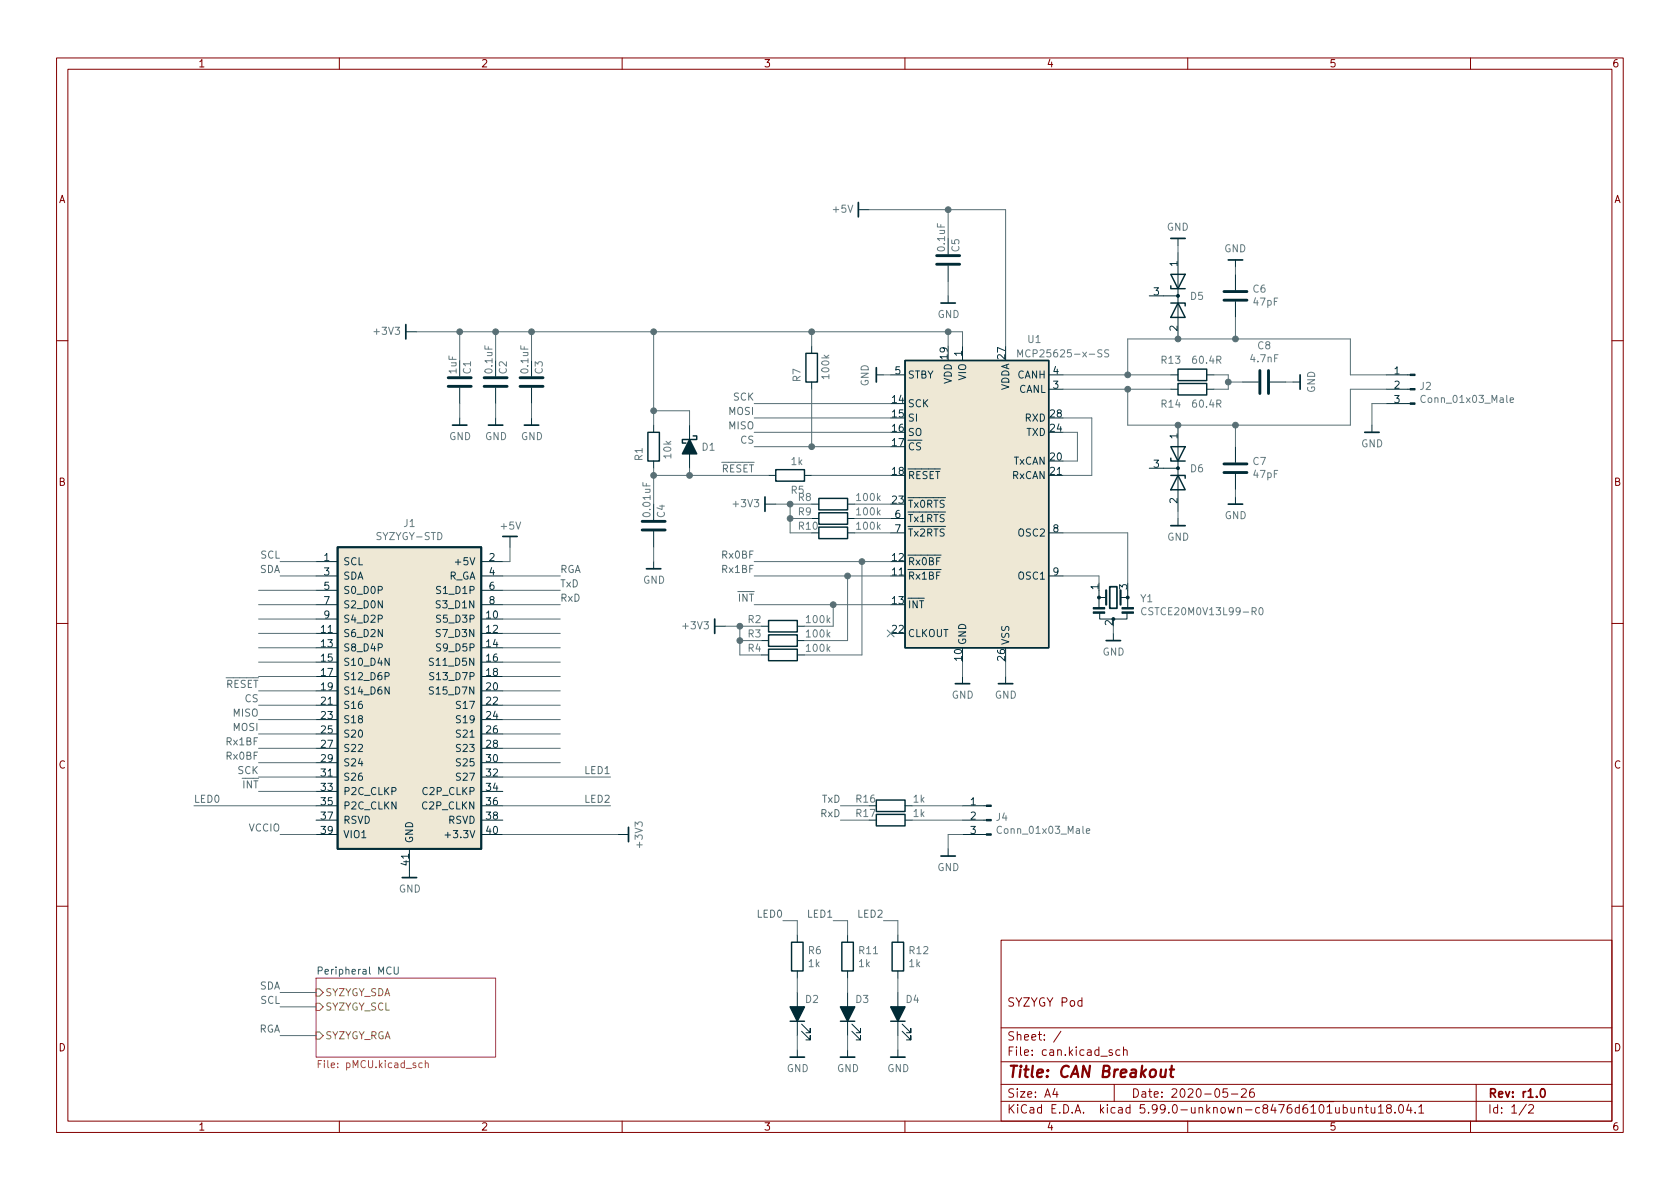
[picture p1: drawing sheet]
<svg xmlns="http://www.w3.org/2000/svg" width="297mm" height="210mm" viewBox="0 0 297 210" stroke-linecap="round" stroke-linejoin="round" font-family="sans-serif">
<g fill="none" stroke="#840000" stroke-width=".18">
<path d="M10 10.2h277v190.1h-277zM12 12.2h273v186.1h-273zM60 10.2v2M110 10.2v2M160 10.2v2M210 10.2v2M260 10.2v2M10 60.2h2M285 60.2h2M10 110.2h2M285 110.2h2M10 160.2h2"/>
<path d="M177 166.3h108v32h-108zM285 160.2h2M60 198.3v2M110 198.3v2M160 198.3v2M177 194.8h108M177 191.8h108M177 187.8h108M177 181.8h108M186.5 192.5l-.4 1h1M186.9 193v1M187.6 182.4l-1.3 1.9"/>
<path d="M196.6 185.7l-.3-.1-.2 .2v.3l.5 .1v.4h-.5M197 191.8v3M198 185.7l-.4-.1-.3 .3v.4l.1 .3h.6M198.6 185.8l.3-.2 .3 .1 .1 .9M198.6 185.1v1.5M210 198.3v2M217 192.5h-.7l-.1 .7 .2-.1 .5 .1 .2 .2-.1 .5-.2 .1-.6-.1M217.7 193.5h1.2M219.5 192.7l.6-.2 .2 .2 .1 .3-1 1h1M221.6 192.5a.59 .59 0 0 0-.7 .7v.5l.2 .3h.4l.2-.1 .1-.5-.2-.2-.4-.1-.3 .3M237.5 195.9l.4-.1 .3 .3v.4l-.1 .3h-.6M238.9 195.8v1h.4l.2-.1"/>
<path d="M239.5 195.8v1M240.2 196l.2-.2 .4 .1 .1 .9M240.2 195.8v1M241.4 195.8h.5M241.6 195.3v1.3l.3 .2M242.4 195.8l.1 1h.4l.2-.1M243.1 195.8v1M243.7 195.8l.4-.5v1.5M243.7 196.8h.9M245.4 196l-.3-.3 .1-.2 .2-.2 .5 .1 .1 .2-.1 .2-.6 .2-.2 .3 .1 .4 .2 .1h.3l.3-.3-.1-.4-.2-.1M246.6 196.7v.1M247.5 195.4l.1-.1a.81 .81 0 0 1 .6 .7 .81 .81 0 0 1-.3 .8h-.1a.81 .81 0 0 1-.6-.6 .81 .81 0 0 1 .3-.8z"/>
<path d="M249.1 195.3l-.4 1h.9M249.4 195.8v1M250.2 196.7v.1M250.9 195.8l.4-.5v1.5M250.9 196.8h.8M260 198.3v2M261 191.8v6.5M269.9 195.3l-1.3 1.9M270.3 195.5l.6-.2 .2 .2v.3l-.9 1h.9"/>
</g>
<path d="M272.6 192.6l.1-.1a.81 .81 0 0 1 .6 .7 .81 .81 0 0 1-.3 .8h-.2a.82 .82 0 0 1-.5-.6 .82 .82 0 0 1 .3-.8z" fill="none" stroke="#840000" stroke-width=".3"/>
<path d="M205.3 189.1l-.1 1.3a.57 .57 0 0 0 .8-.1M206.2 189.1l-.2 1.4M206.8 189.1h.8M207.2 188.5l-.2 1.7v.2l.4 .1" fill="none" stroke="#840000" stroke-width=".4"/>
<path d="M55.9 173h31.7v13.9h-31.7z" fill="none" stroke="#840084" stroke-width=".18"/>
<path d="M56.3 171.7l.6-.1 .1-.2-.1-.3-.6-.1v1.3M69.7 171v1l.2 .3 .4-.1 .1-.2v-1" fill="none" stroke="#008484" stroke-width=".18"/>
<path d="M56.3 188.1h.4M56.9 187.5h-.6v1.3M74.6 188h-.3l-.3 .2 .2 .5h.4M75.2 188.1l.2-.1h.3v.8M75.2 187.5v1.3" fill="none" stroke="#b58900" stroke-width=".18"/>
<path d="M55.9 177.4h.6l.6 .6-.6 .7h-.6zM55.9 174.9h.6l.6 .6-.6 .6h-.6zM55.9 182.5h.6l.6 .6-.6 .7h-.6z" fill="none" stroke="#859900" stroke-width=".18"/>
<g fill="none" stroke="#002b36" stroke-width=".51">
<path d="M165.6 46.7h4.1M165.6 45.2h4.1M216.4 51.6h4.1M216.4 53.1h4.1M79.2 68.3h4.1M79.2 66.8h4.1M85.6 68.3h4.1M85.6 66.8h4.1M91.9 68.3h4.1M91.9 66.8h4.1M222.8 65.5v4.1M224.3 65.5v4.1"/>
<path d="M113.5 93.7h4.1M113.5 92.2h4.1M216.4 82h4.1M216.4 83.6h4.1"/>
</g>
<g fill="none" stroke="#002b36" stroke-width=".18">
<path d="M151.8 37.1h1.9M71.8 58.7h1.9M167.6 42.2v2.8M167.6 47v2.8M167.6 52.3v1.3M203.2 52.3h5.1M208.3 42.2v1.2M208.3 44.7v15.2M218.4 46v1.2M218.4 48.5v2.8M218.4 53.3v2.8M81.3 63.7v2.8"/>
<path d="M81.3 68.6v2.8M81.3 73.9v1.3M87.6 63.7v2.8M87.6 68.6v2.8M87.6 73.9v1.3M94 63.7v2.8M94 68.6v2.8M94 73.9v1.3M115.6 75.2v1.2M121.9 75.2v7.6M143.5 61.2v1.3M143.5 67.6v1.2"/>
<path d="M154.9 66.3h1.3M157.5 66.3h2.5M170.2 61.2v2.5M185.4 68.8h2.6M185.4 66.3h2.6M207 68.8h1.3M207 66.3h1.3M208.3 75.2v15.2M213.4 68.8h1.2M213.4 66.3h1.2M218.4 79v2.8M219.7 67.6h2.8"/>
<path d="M224.5 67.6h2.8M228.6 67.6h1.3M242.6 75.2v1.2M245.1 71.4h4.2M245.1 68.8h4.2M245.1 66.3h4.2M55.9 99.3h3.8M85.1 99.3h3.8M90.2 94.9v1.9M115.6 81.5v1.3M115.6 89.1v2.8M115.6 94v2.8"/>
<path d="M115.6 99.3v1.3M135.3 89.1h1.9M135.9 84.1h1.3M142.2 84.1h1.3M143.5 91.7h1.3M143.5 89.1h1.3M149.9 91.7h1.2M149.9 94.2h1.2M149.9 89.1h1.2M157.5 91.7h2.5M157.5 94.2h2.5M185.4 84.1h2.6"/>
<path d="M185.4 94.2h2.6M203.2 82.8h5.1M208.3 91.7v1.3M218.4 83.8v2.8M218.4 87.9v1.2M55.9 101.8h3.8M55.9 109.5h3.8M55.9 112h3.8M55.9 114.5h3.8M55.9 117.1h3.8M55.9 119.6h3.8M55.9 104.4h3.8"/>
<path d="M55.9 106.9h3.8M85.1 101.8h3.8M85.1 109.5h3.8M85.1 112h3.8M85.1 114.5h3.8M85.1 117.1h3.8M85.1 119.6h3.8M85.1 104.4h3.8M85.1 106.9h3.8M126.4 110.7h1.9M134.6 110.7h1.3M134.6 115.8h1.3"/>
<path d="M134.6 113.3h1.3M141 110.7h1.2M141 115.8h1.2M141 113.3h1.2M157.5 101.8h2.5M170.2 119.6v1.3M177.8 119.6v1.3M185.4 101.8h2.6M194.3 104.4v3M194.3 105.7h1.2M194.4 108.3v1.2h4.9v-1M196.8 112v1.3"/>
<path d="M198.1 105.7h1.3M199.4 104.4v3M55.9 122.2h3.8M55.9 124.7h3.8M55.9 127.2h3.8M55.9 129.8h3.8M55.9 132.3h3.8M55.9 134.9h3.8M55.9 137.4h3.8M55.9 139.9h3.8M85.1 122.2h3.8M85.1 124.7h3.8"/>
<path d="M85.1 127.2h3.8M85.1 129.8h3.8M85.1 132.3h3.8M85.1 134.9h3.8M85.1 137.4h3.8M85.1 139.9h3.8M55.9 142.5h3.8M55.9 145h3.8M55.9 147.6h3.8M72.4 150.1v5.1M85.1 142.5h3.8M85.1 145h3.8"/>
<path d="M85.1 147.6h3.8M109.2 147.6h1.9M160 142.5h1.3M160 145h1.3M167.6 150.1v1.3M170.2 142.5h4.2M170.2 145h4.2M170.2 147.6h4.2M141 165.3v1.3M141 171.7v1.3M141 175.5v7.6M149.9 165.3v1.3"/>
<path d="M149.9 171.7v1.3M149.9 175.5v7.6M158.7 165.3v1.3M158.7 171.7v1.3M158.7 175.5v7.6M141 185.7v1.2M141.7 182.4l1.6 1.5v-.8v.8h-.8M141.7 181.1l1.6 1.5v-.7v.7h-.8M149.9 185.7v1.2M150.6 182.4l1.5 1.5v-.8v.8h-.7M150.6 181.1l1.5 1.5v-.7v.7h-.7M158.7 185.7v1.2"/>
<path d="M159.5 182.4l1.5 1.5v-.8v.8h-.7M159.5 181.1l1.5 1.5v-.7v.7h-.7"/>
</g>
<g fill="none" stroke="#002b36" stroke-width=".3">
<path d="M151.8 35.8v2.5M71.8 57.4v2.5M166.4 53.6h2.5M207 42.2h2.5M217.2 46h2.5M80 75.2h2.5M86.4 75.2h2.5M92.7 75.2h2.5M154.9 65v2.6M229.9 66.3v2.5M241.3 76.4h2.5M88.9 94.9h2.5"/>
<path d="M135.3 87.9v2.5M207 93h2.5M217.2 89.1h2.5M114.3 100.6h2.5M126.4 109.5v2.5M195.6 113.3h2.5M196.2 103.8h1.3v3.8h-1.3zM168.9 120.9h2.5M176.5 120.9h2.6M71.1 155.2h2.6M111.1 146.3v2.5M166.4 151.4h2.5"/>
<path d="M139.7 186.9h2.5M148.6 186.9h2.5M157.5 186.9h2.5"/>
</g>
<g fill="#002b36" stroke="#002b36" stroke-width=".18">
<path d="M193.3 108.2h2v.3h-2z"/>
<path d="M193.3 107.4h2v.3h-2z"/>
<path d="M198.4 108.2h2v.3h-2z"/>
<path d="M198.4 107.4h2v.3h-2z"/>
<path d="M249.3 71.2h.9v.3h-.9z"/>
<path d="M249.3 68.7h.9v.3h-.9z"/>
<path d="M249.3 66.2h.9v.2h-.9z"/>
<path d="M174.4 147.4h.9v.3h-.9z"/>
<path d="M174.4 144.9h.9v.3h-.9z"/>
<path d="M174.4 142.4h.9v.2h-.9z"/>
<circle cx="194.3" cy="105.7" r=".25"/>
<circle cx="199.4" cy="105.7" r=".25"/>
<circle cx="208.3" cy="52.3" r=".25"/>
<circle cx="208.3" cy="82.8" r=".25"/>
</g>
<path d="M195.6 104.4v2.5M198.1 104.4v2.5" fill="none" stroke="#002b36" stroke-width=".38"/>
<path d="M179.9 63.1v-1.2l.5 .9 .4-.9v1.2M196 61.9h-.5l-.2 .2 .1 .3 .6 .2v.4l-.2 .1h-.5M267 70.8l.6-.2v-.2l-.4-.1-.2 .2 .1 .6h.5M202.6 107.6a.6 .6 0 0 0-.8 .4 .6 .6 0 0 0 .6 .7l.2-.1M222.7 107.6l.2-.1a.68 .68 0 0 1 .4 .6 .68 .68 0 0 1-.4 .6l-.2-.1-.1-.4zM192.1 147l.6-.2-.1-.2-.3-.1-.2 .2v.6h.5" fill="none" stroke="#657b83" stroke-width=".18"/>
<g fill="none" stroke="#002b36" stroke-width=".25">
<path d="M207 50.5v.5h2.5M207 53.6h2.5v.5M207 48.5h2.5l-1.2 2.5zM208.3 53.6l1.2 2.5h-2.5zM114.6 76.4h2v5.1h-2zM122.6 77.1h.6v.6h-2.6v.7h.7M142.5 62.5h2v5.1h-2zM160 63.7h25.4v50.8h-25.4zM207 79h2.5l-1.2 2.5zM208.3 65.3h5.1v2h-5.1zM208.3 67.8h5.1v2h-5.1zM137.2 83.1h5v2h-5z"/>
<path d="M144.8 88.1h5.1v2.1h-5.1zM144.8 93.2h5.1v2h-5.1zM144.8 90.7h5.1v2h-5.1zM207 81v.5h2.5M207 84.1h2.5v.5M208.3 84.1l1.2 2.5h-2.5zM135.9 109.7h5.1v2.1h-5.1zM135.9 114.8h5.1v2h-5.1zM135.9 112.3h5.1v2h-5.1zM154.9 141.5h5.1v2h-5.1zM154.9 144h5.1v2h-5.1zM140 166.6h2v5.1h-2z"/>
<path d="M148.8 166.6h2.1v5.1h-2.1zM157.7 166.6h2.1v5.1h-2.1zM139.7 180.6h2.5M148.6 180.6h2.5M157.5 180.6h2.5"/>
</g>
<g fill="#002b36" stroke="#002b36" stroke-width=".25">
<path d="M157.5 178h2.5l-1.3 2.6z"/>
<path d="M148.6 178h2.5l-1.2 2.6z"/>
<path d="M121.9 77.7l1.3 2.6h-2.6z"/>
<path d="M139.7 178h2.5l-1.2 2.6z"/>
</g>
<g fill="#eee8d5" stroke="#eee8d5" stroke-width=".18">
<path d="M160 63.7h25.4v50.8h-25.4z"/>
<path d="M59.7 96.8h25.4v53.3h-25.4z"/>
</g>
<path d="M59.7 96.8h25.4v53.3h-25.4z" fill="none" stroke="#002b36" stroke-width=".33"/>
<path d="M76.7 119l-.5-.1-.2 .2v.3l.6 .3 .1 .3-.2 .2-.5-.1M78.7 147.7h1" fill="none" stroke="#073642" stroke-width=".18"/>
<g fill="none" stroke="#586e75" stroke-width=".18">
<path d="M153.7 37.1h24.1v24.1M167.6 37.1v5.1M73.7 58.7h96.5v2.5M81.3 58.7v5M87.6 58.7v5M94 58.7v5M115.6 58.7v16.5M143.5 58.7v2.5M167.6 49.8v2.5M167.6 58.7v2.5M208.3 43.4v1.3M218.4 47.2v1.3"/>
<path d="M218.4 56.1v3.8M81.3 71.4v2.5M87.6 71.4v2.5M94 71.4v2.5M115.6 72.6h6.3v2.6M133.3 73.9h24.2M133.3 79h24.2M133.3 71.4h24.2M133.3 76.4h24.2M143.5 68.8v10.2M156.2 66.3h1.3M188 73.9h5v10.2h-5"/>
<path d="M188 76.4h2.5v5.1h-2.5M188 66.3h19M188 68.8h19M199.4 66.3v-6.4h39.4v6.4h6.3M199.4 68.8v6.4h39.4v-6.4h6.3M214.6 66.3h2.6v2.5h-2.6M217.2 67.6h2.5M218.4 75.2v3.8M227.3 67.6h1.3M245.1 71.4h-2.5v3.8M49.5 99.3h6.4M90.2 96.8v2.5h-1.3"/>
<path d="M115.6 82.8v6.3M115.6 96.8v2.5M115.6 84.1h20.3M121.9 82.8v1.3M133.3 99.3h24.2M137.2 89.1h6.3M139.7 89.1v5.1h3.8M139.7 91.7h3.8M143.5 84.1h14M151.1 94.2h6.4M151.1 89.1h6.4M151.1 91.7h6.4"/>
<path d="M152.4 99.3v16.5h-10.2M188 94.2h11.4v8.9M208.3 90.4v1.3M218.4 86.6v1.3M45.7 117.1h10.2M45.7 119.6h10.2M45.7 114.5h10.2M45.7 109.5h10.2M45.7 112h10.2M45.7 106.9h10.2M45.7 104.4h10.2M49.5 101.8h6.4"/>
<path d="M88.9 117.1h10.2M88.9 119.6h10.2M88.9 114.5h10.2M88.9 109.5h10.2M88.9 112h10.2M88.9 106.9h10.2M88.9 101.8h10.2M88.9 104.4h10.2M128.3 110.7h6.3M130.8 113.3h3.8M130.8 110.7v5.1h3.8M133.3 106.9h24.2"/>
<path d="M133.3 101.8h24.2M147.3 106.9v3.8h-5.1M149.9 101.8v11.5h-7.7M170.2 117.1v2.5M177.8 117.1v2.5M188 101.8h6.3v1.3M196.8 110.7v1.3M45.7 129.8h10.2M45.7 122.2h10.2M45.7 134.9h10.2M45.7 137.4h10.2M45.7 132.3h10.2"/>
<path d="M45.7 127.2h10.2M45.7 124.7h10.2M45.7 139.9h10.2M88.9 129.8h10.2M88.9 122.2h10.2M88.9 134.9h10.2M88.9 137.4h19M88.9 132.3h10.2M88.9 127.2h10.2M88.9 124.7h10.2M34.3 142.5h21.6M49.5 147.6h6.4"/>
<path d="M88.9 142.5h19M88.9 147.6h20.3M148.6 142.5h5.1M148.6 145h5.1M161.3 142.5h8.9M161.3 145h8.9M170.2 147.6h-2.6v2.5M49.5 178h6.4M49.5 175.5h6.4M138.4 162.8h2.6v2.5M141 173v2.5M147.3 162.8h2.6v2.5"/>
<path d="M149.9 173v2.5M156.2 162.8h2.5v2.5M158.7 173v2.5M49.5 183.1h6.4M141 183.1v2.6M149.9 183.1v2.6M158.7 183.1v2.6"/>
</g>
<path d="M156.9 111.4l1.2 1.2M158.1 111.4l-1.2 1.2" fill="none" stroke="#268bd2" stroke-width=".18"/>
<g fill="#586e75" stroke="#586e75" stroke-width=".18">
<circle cx="121.9" cy="84.1" r=".51"/>
<circle cx="143.5" cy="79" r=".51"/>
<circle cx="139.7" cy="91.7" r=".51"/>
<circle cx="143.5" cy="58.7" r=".51"/>
<circle cx="167.6" cy="37.1" r=".51"/>
<circle cx="167.6" cy="58.7" r=".51"/>
<circle cx="199.4" cy="66.3" r=".51"/>
<circle cx="199.4" cy="68.8" r=".51"/>
<circle cx="218.4" cy="75.2" r=".51"/>
<circle cx="208.3" cy="59.9" r=".51"/>
<circle cx="218.4" cy="59.9" r=".51"/>
<circle cx="208.3" cy="75.2" r=".51"/>
<circle cx="217.2" cy="67.6" r=".51"/>
<circle cx="149.9" cy="101.8" r=".51"/>
<circle cx="147.3" cy="106.9" r=".51"/>
<circle cx="139.7" cy="89.1" r=".51"/>
<circle cx="152.4" cy="99.3" r=".51"/>
<circle cx="130.8" cy="113.3" r=".51"/>
<circle cx="130.8" cy="110.7" r=".51"/>
<circle cx="81.3" cy="58.7" r=".51"/>
<circle cx="115.6" cy="58.7" r=".51"/>
<circle cx="115.6" cy="72.6" r=".51"/>
<circle cx="87.6" cy="58.7" r=".51"/>
<circle cx="94" cy="58.7" r=".51"/>
<circle cx="115.6" cy="84.1" r=".51"/>
</g>
<text font-size="2.8" fill="#840000" x="178" y="190.6">Title: CAN Breakout</text>
<g font-size="2.1" fill="#840000">
<text x="178" y="178">SYZYGY Pod</text>
<text x="178" y="184">Sheet: /</text>
<text x="178" y="186.7">File: can.kicad_sch</text>
<text x="178" y="196.9">KiCad E.D.A. kicad 5.99.0-unknown-c8476d6101ubuntu18.04.1</text>
<text x="178" y="194.1">Size: A4</text>
<text x="200" y="194.1">Date: 2020-05-26</text>
<text x="263" y="194.1">Rev: r1.0</text>
<text x="263" y="196.9">Id: 1/2</text>
</g>
<g font-size="1.8" fill="#840000">
<text x="35" y="11.9">1</text>
<text x="85" y="11.9">2</text>
<text x="135" y="11.9">3</text>
<text x="185" y="11.9">4</text>
<text x="235" y="11.9">5</text>
<text x="285" y="11.9">6</text>
<text x="10.3" y="35.9">A</text>
<text x="285.3" y="35.9">A</text>
<text x="10.3" y="85.9">B</text>
<text x="285.3" y="85.9">B</text>
<text x="10.3" y="135.9">C</text>
<text x="285.3" y="135.9">C</text>
<text x="10.3" y="185.9">D</text>
<text x="285.3" y="185.9">D</text>
<text x="35" y="199.9">1</text>
<text x="85" y="199.9">2</text>
<text x="135" y="199.9">3</text>
<text x="185" y="199.9">4</text>
<text x="235" y="199.9">5</text>
<text x="285" y="199.9">6</text>
</g>
<g font-size="1.8" fill="#657b83">
<text x="147.4" y="37.6">+5V</text>
<text x="206.3" y="40.8">GND</text>
<text x="167.1" y="44.3" transform="rotate(-90 167.1 44.3)">0.1uF</text>
<text x="169.6" y="44.5" transform="rotate(-90 169.6 44.5)">C5</text>
<text x="216.4" y="44.6">GND</text>
<text x="210.5" y="53">D5</text>
<text x="221.5" y="51.7">C6</text>
<text x="66.3" y="59.2">+3V3</text>
<text x="165.8" y="56.2">GND</text>
<text x="221.7" y="54">47pF</text>
<text x="87.1" y="65.9" transform="rotate(-90 87.1 65.9)">0.1uF</text>
<text x="93.4" y="65.9" transform="rotate(-90 93.4 65.9)">0.1uF</text>
<text x="181.3" y="63.2">MCP25625-x-SS</text>
<text x="181.7" y="60.6">U1</text>
<text x="205.4" y="64.3">R13</text>
<text x="211" y="64.3">60.4R</text>
<text x="221.2" y="64.1">4.7nF</text>
<text x="222.4" y="61.8">C8</text>
<text x="80.7" y="66.1" transform="rotate(-90 80.7 66.1)">1uF</text>
<text x="83.3" y="66.1" transform="rotate(-90 83.3 66.1)">C1</text>
<text x="89.6" y="66.1" transform="rotate(-90 89.6 66.1)">C2</text>
<text x="96" y="66.1" transform="rotate(-90 96 66.1)">C3</text>
<text x="141.5" y="67.5" transform="rotate(-90 141.5 67.5)">R7</text>
<text x="146.6" y="66.9" transform="rotate(-90 146.6 66.9)">100k</text>
<text x="153.6" y="68.3" transform="rotate(-90 153.6 68.3)">GND</text>
<text x="232.5" y="69.5" transform="rotate(-90 232.5 69.5)">GND</text>
<text x="251.1" y="68.9">J2</text>
<text x="251.7" y="71.2">Conn_01x03_Male</text>
<text x="79.4" y="77.8">GND</text>
<text x="85.7" y="77.8">GND</text>
<text x="92.1" y="77.8">GND</text>
<text x="205.4" y="72.1">R14</text>
<text x="211" y="72.1">60.4R</text>
<text x="113.6" y="81.4" transform="rotate(-90 113.6 81.4)">R1</text>
<text x="118.7" y="81" transform="rotate(-90 118.7 81)">10k</text>
<text x="124.1" y="79.7">D1</text>
<text x="139.9" y="82.2">1k</text>
<text x="210.5" y="83.5">D6</text>
<text x="221.5" y="82.2">C7</text>
<text x="240.6" y="79.1">GND</text>
<text x="129.8" y="89.7">+3V3</text>
<text x="139.9" y="87.3">R5</text>
<text x="141.2" y="88.6">R8</text>
<text x="151.6" y="88.6">100k</text>
<text x="221.7" y="84.5">47pF</text>
<text x="66.7" y="95.5">SYZYGY-STD</text>
<text x="71.4" y="93.2">J1</text>
<text x="88.6" y="93.6">+5V</text>
<text x="115" y="91.2" transform="rotate(-90 115 91.2)">0.01uF</text>
<text x="117.5" y="91.5" transform="rotate(-90 117.5 91.5)">C4</text>
<text x="141.2" y="91.1">R9</text>
<text x="141.3" y="93.7">R10</text>
<text x="151.6" y="93.7">100k</text>
<text x="151.6" y="91.1">100k</text>
<text x="206.4" y="95.6">GND</text>
<text x="216.5" y="91.8">GND</text>
<text x="113.7" y="103.2">GND</text>
<text x="201.7" y="106.5">Y1</text>
<text x="120.9" y="111.3">+3V3</text>
<text x="132.3" y="110.2">R2</text>
<text x="132.3" y="112.7">R3</text>
<text x="142.7" y="110.2">100k</text>
<text x="142.7" y="112.7">100k</text>
<text x="202.8" y="108.8">CSTCE20M0V13L99-R0</text>
<text x="132.3" y="115.3">R4</text>
<text x="142.7" y="115.3">100k</text>
<text x="194.9" y="115.9">GND</text>
<text x="168.3" y="123.5">GND</text>
<text x="175.9" y="123.5">GND</text>
<text x="151.4" y="141.9">R16</text>
<text x="161.5" y="141.9">1k</text>
<text x="113.6" y="149.7" transform="rotate(-90 113.6 149.7)">+3V3</text>
<text x="151.4" y="144.5">R17</text>
<text x="161.5" y="144.5">1k</text>
<text x="176.2" y="145.1">J4</text>
<text x="176.8" y="147.4">Conn_01x03_Male</text>
<text x="165.7" y="154">GND</text>
<text x="70.5" y="157.8">GND</text>
<text x="142.9" y="168.7">R6</text>
<text x="143" y="171">1k</text>
<text x="151.9" y="171">1k</text>
<text x="151.9" y="168.7">R11</text>
<text x="160.7" y="171">1k</text>
<text x="160.8" y="168.7">R12</text>
<text x="142.4" y="177.3">D2</text>
<text x="151.3" y="177.3">D3</text>
<text x="160.2" y="177.3">D4</text>
<text x="139.1" y="189.6">GND</text>
<text x="148" y="189.6">GND</text>
<text x="156.9" y="189.6">GND</text>
</g>
<g font-size="1.8" fill="#073642">
<text x="208.2" y="47.1" transform="rotate(-90 208.2 47.1)">1</text>
<text x="204" y="52.2">3</text>
<text x="208.2" y="58.5" transform="rotate(-90 208.2 58.5)">2</text>
<text x="167.5" y="63.5" transform="rotate(-90 167.5 63.5)">19</text>
<text x="170.1" y="63" transform="rotate(-90 170.1 63)">1</text>
<text x="177.7" y="63.5" transform="rotate(-90 177.7 63.5)">27</text>
<text x="157.8" y="71.3">14</text>
<text x="158.3" y="66.2">5</text>
<text x="160.5" y="66.9">STBY</text>
<text x="168.3" y="68" transform="rotate(-90 168.3 68)">VDD</text>
<text x="170.8" y="67.3" transform="rotate(-90 170.8 67.3)">VIO</text>
<text x="178.4" y="69.3" transform="rotate(-90 178.4 69.3)">VDDA</text>
<text x="179.8" y="66.9">CANH</text>
<text x="180" y="69.5">CANL</text>
<text x="186.2" y="68.7">3</text>
<text x="186.2" y="66.2">4</text>
<text x="246.5" y="66.2">1</text>
<text x="246.5" y="68.7">2</text>
<text x="246.5" y="71.3">3</text>
<text x="157.8" y="73.8">15</text>
<text x="157.8" y="76.3">16</text>
<text x="160.5" y="72">SCK</text>
<text x="160.5" y="74.5">SI</text>
<text x="160.5" y="77.1">SO</text>
<text x="181.2" y="74.5">RXD</text>
<text x="181.4" y="77.1">TXD</text>
<text x="185.7" y="76.3">24</text>
<text x="185.7" y="73.8">28</text>
<text x="208.2" y="77.6" transform="rotate(-90 208.2 77.6)">1</text>
<text x="157.8" y="78.9">17</text>
<text x="157.8" y="84">18</text>
<text x="160.5" y="79.6">CS</text>
<text x="179" y="82.2">TxCAN</text>
<text x="185.7" y="81.4">20</text>
<text x="185.7" y="84">21</text>
<text x="204" y="82.7">3</text>
<text x="157.8" y="89">23</text>
<text x="160.5" y="84.7">RESET</text>
<text x="160.5" y="89.8">Tx0RTS</text>
<text x="178.8" y="84.7">RxCAN</text>
<text x="208.2" y="89" transform="rotate(-90 208.2 89)">2</text>
<text x="158.3" y="91.6">6</text>
<text x="158.3" y="94.1">7</text>
<text x="160.5" y="92.3">Tx1RTS</text>
<text x="160.5" y="94.9">Tx2RTS</text>
<text x="180.1" y="94.9">OSC2</text>
<text x="186.2" y="94.1">8</text>
<text x="57.3" y="99.2">1</text>
<text x="57.3" y="101.7">3</text>
<text x="60.7" y="99.9">SCL</text>
<text x="80.9" y="99.9">+5V</text>
<text x="86.5" y="99.2">2</text>
<text x="86.5" y="101.7">4</text>
<text x="157.8" y="101.7">11</text>
<text x="157.8" y="99.2">12</text>
<text x="160.5" y="99.9">Rx0BF</text>
<text x="186.2" y="101.7">9</text>
<text x="57.3" y="104.3">5</text>
<text x="57.3" y="106.8">7</text>
<text x="60.7" y="102.5">SDA</text>
<text x="60.7" y="105">S0_D0P</text>
<text x="60.7" y="107.6">S2_D0N</text>
<text x="77.4" y="107.6">S3_D1N</text>
<text x="77.5" y="105">S1_D1P</text>
<text x="79.2" y="102.5">R_GA</text>
<text x="86.5" y="104.3">6</text>
<text x="86.5" y="106.8">8</text>
<text x="157.8" y="106.8">13</text>
<text x="160.5" y="102.5">Rx1BF</text>
<text x="160.5" y="107.6">INT</text>
<text x="180.1" y="102.5">OSC1</text>
<text x="194.2" y="104.2" transform="rotate(-90 194.2 104.2)">1</text>
<text x="199.3" y="104.2" transform="rotate(-90 199.3 104.2)">3</text>
<text x="56.8" y="111.9">11</text>
<text x="57.3" y="109.4">9</text>
<text x="60.7" y="112.6">S6_D2N</text>
<text x="60.7" y="110.1">S4_D2P</text>
<text x="77.4" y="112.6">S7_D3N</text>
<text x="77.5" y="110.1">S5_D3P</text>
<text x="86" y="109.4">10</text>
<text x="86" y="111.9">12</text>
<text x="157.8" y="111.9">22</text>
<text x="160.5" y="112.6">CLKOUT</text>
<text x="196.7" y="110.6" transform="rotate(-90 196.7 110.6)">2</text>
<text x="56.8" y="114.4">13</text>
<text x="56.8" y="117">15</text>
<text x="56.8" y="119.5">17</text>
<text x="60.7" y="115.2">S8_D4P</text>
<text x="60.7" y="117.7">S10_D4N</text>
<text x="76.4" y="117.7">S11_D5N</text>
<text x="77.5" y="115.2">S9_D5P</text>
<text x="86" y="114.4">14</text>
<text x="86" y="117">16</text>
<text x="86" y="119.5">18</text>
<text x="170.1" y="116.8" transform="rotate(-90 170.1 116.8)">10</text>
<text x="170.8" y="114" transform="rotate(-90 170.8 114)">GND</text>
<text x="177.7" y="116.8" transform="rotate(-90 177.7 116.8)">26</text>
<text x="178.4" y="114" transform="rotate(-90 178.4 114)">VSS</text>
<text x="56.8" y="122.1">19</text>
<text x="56.8" y="124.6">21</text>
<text x="60.7" y="120.3">S12_D6P</text>
<text x="60.7" y="122.8">S14_D6N</text>
<text x="60.7" y="125.3">S16</text>
<text x="76.4" y="122.8">S15_D7N</text>
<text x="76.5" y="120.3">S13_D7P</text>
<text x="80.9" y="125.3">S17</text>
<text x="86" y="122.1">20</text>
<text x="86" y="124.6">22</text>
<text x="56.8" y="127.1">23</text>
<text x="56.8" y="129.7">25</text>
<text x="60.7" y="127.9">S18</text>
<text x="60.7" y="130.4">S20</text>
<text x="80.9" y="127.9">S19</text>
<text x="80.9" y="130.4">S21</text>
<text x="86" y="127.1">24</text>
<text x="86" y="129.7">26</text>
<text x="56.8" y="132.2">27</text>
<text x="56.8" y="134.8">29</text>
<text x="56.8" y="137.3">31</text>
<text x="60.7" y="133">S22</text>
<text x="60.7" y="135.5">S24</text>
<text x="80.9" y="133">S23</text>
<text x="80.9" y="135.5">S25</text>
<text x="86" y="132.2">28</text>
<text x="86" y="134.8">30</text>
<text x="86" y="137.3">32</text>
<text x="56.8" y="139.8">33</text>
<text x="56.8" y="142.4">35</text>
<text x="60.7" y="138">S26</text>
<text x="60.7" y="140.6">P2C_CLKP</text>
<text x="60.7" y="143.1">P2C_CLKN</text>
<text x="74.7" y="143.1">C2P_CLKN</text>
<text x="74.8" y="140.6">C2P_CLKP</text>
<text x="80.9" y="138">S27</text>
<text x="86" y="139.8">34</text>
<text x="86" y="142.4">36</text>
<text x="171.6" y="142.4">1</text>
<text x="56.8" y="144.9">37</text>
<text x="56.8" y="147.5">39</text>
<text x="60.7" y="145.7">RSVD</text>
<text x="60.7" y="148.2">VIO1</text>
<text x="73" y="149.1" transform="rotate(-90 73 149.1)">GND</text>
<text x="79.2" y="145.7">RSVD</text>
<text x="79.4" y="148.2">+3.3V</text>
<text x="86" y="144.9">38</text>
<text x="86" y="147.5">40</text>
<text x="171.6" y="144.9">2</text>
<text x="171.6" y="147.5">3</text>
<text x="72.3" y="153" transform="rotate(-90 72.3 153)">41</text>
</g>
<g font-size="1.8" fill="#586e75">
<text x="129.6" y="70.8">SCK</text>
<text x="128.8" y="73.4">MOSI</text>
<text x="128.8" y="75.9">MISO</text>
<text x="127.5" y="83.5">RESET</text>
<text x="130.9" y="78.4">CS</text>
<text x="45.8" y="101.3">SDA</text>
<text x="46" y="98.8">SCL</text>
<text x="99.1" y="101.3">RGA</text>
<text x="127.7" y="98.8">Rx0BF</text>
<text x="127.7" y="101.3">Rx1BF</text>
<text x="99.1" y="106.4">RxD</text>
<text x="99.1" y="103.8">TxD</text>
<text x="130.5" y="106.4">INT</text>
<text x="39.8" y="121.6">RESET</text>
<text x="43.3" y="124.2">CS</text>
<text x="40.1" y="131.8">Rx1BF</text>
<text x="41.2" y="129.2">MOSI</text>
<text x="41.2" y="126.7">MISO</text>
<text x="40.1" y="134.3">Rx0BF</text>
<text x="42" y="136.9">SCK</text>
<text x="103.4" y="136.9">LED1</text>
<text x="34.3" y="141.9">LED0</text>
<text x="42.9" y="139.4">INT</text>
<text x="103.4" y="141.9">LED2</text>
<text x="145.2" y="141.9">TxD</text>
<text x="43.9" y="147">VCCIO</text>
<text x="145.1" y="144.5">RxD</text>
<text x="133.9" y="162.3">LED0</text>
<text x="142.8" y="162.3">LED1</text>
<text x="151.7" y="162.3">LED2</text>
<text x="45.8" y="175">SDA</text>
<text x="46" y="177.5">SCL</text>
<text x="45.6" y="182.6">RGA</text>
</g>
<text font-size="1.8" fill="#008484" x="56.8" y="172.3">Peripheral MCU</text>
<g font-size="1.8" fill="#859900">
<text x="57.5" y="178.7">SYZYGY_SCL</text>
<text x="57.5" y="176.1">SYZYGY_SDA</text>
<text x="57.5" y="183.8">SYZYGY_RGA</text>
</g>
<text font-size="1.8" fill="#b58900" x="56.9" y="188.9">File: pMCU.kicad_sch</text>
</svg>
